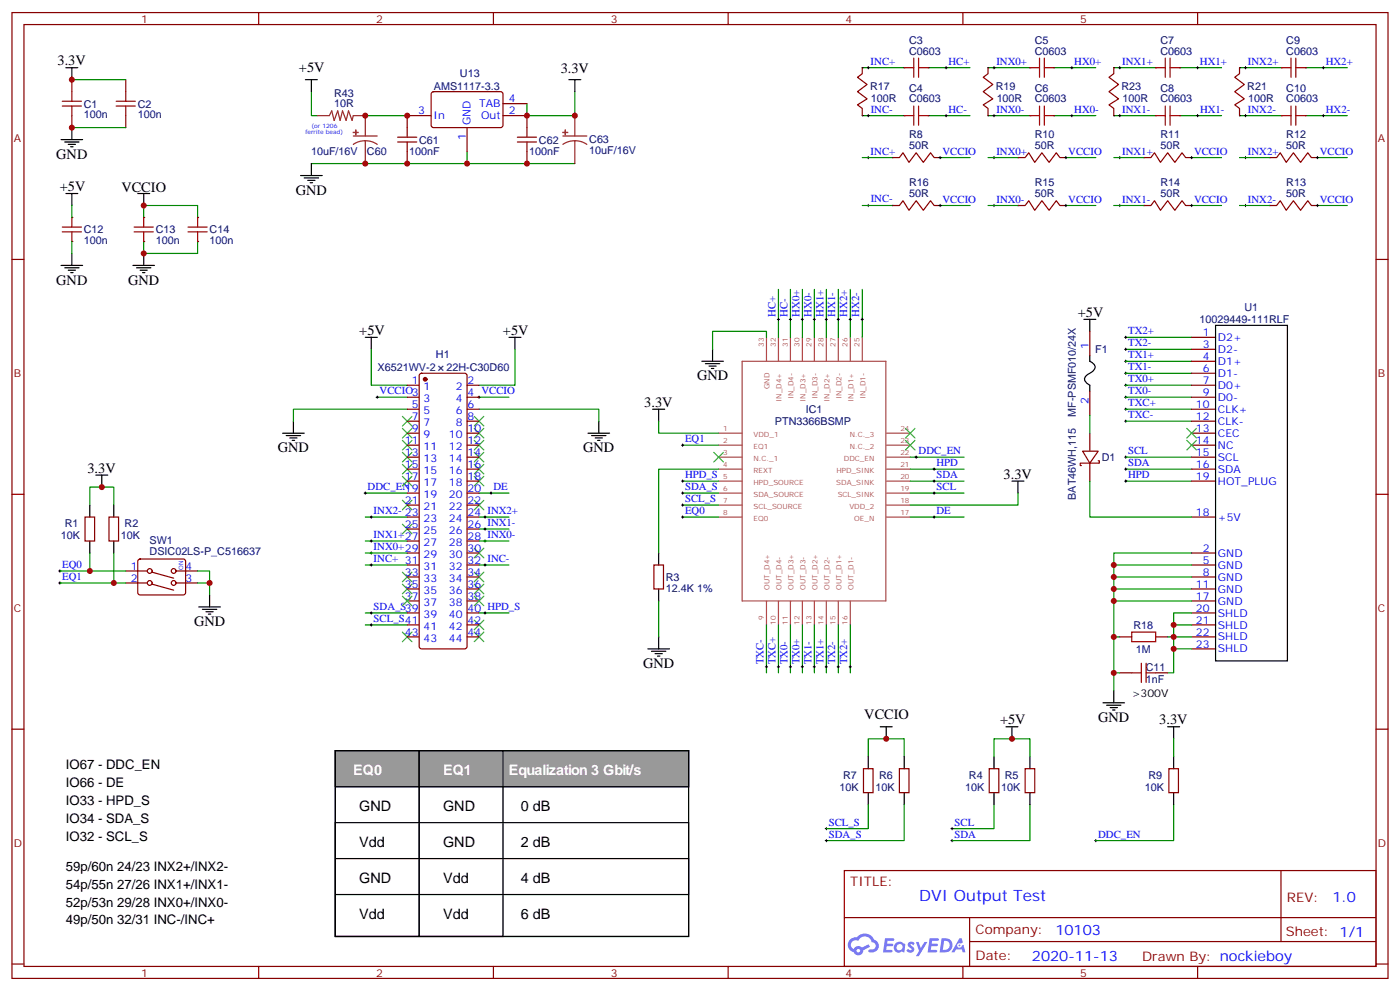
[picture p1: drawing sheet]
<svg xmlns="http://www.w3.org/2000/svg" width="412mm" height="292mm" viewBox="0 0 412 292" stroke-linecap="round" stroke-linejoin="round" font-family="sans-serif">
<g fill="none" stroke="#870000" stroke-width=".35">
<path d="M3.5 3.7h405.4v284.3h-405.4zM7.1 7.2h398.2v277.3h-398.2zM76.2 3.7v3.5M145.3 3.7v3.5M214.5 3.7v3.5M283.6 3.7v3.5M352.8 3.7v3.5M3.5 76.4h3.6M405.3 76.4h3.6M3.5 145.5h3.6M405.3 145.5h3.6M3.5 214.7h3.6"/>
<path d="M405.3 214.7h3.6M248.7 256.3h156.6v28.2h-156.6zM377.3 256.3v20.9M248.7 270.1h156.5M285.6 277.2h119.6M285.6 270.1v14.2M3.5 283.8h3.6M76.2 284.5v3.5M145.3 284.5v3.5M214.5 284.5v3.5M283.6 284.5v3.5M352.8 284.5v3.5"/>
<path d="M405.3 283.8h3.6"/>
</g>
<g fill="#5487ff">
<path d="M267.7 277.5a1.22 1.22 0 0 1 1.7 .2l-.4 .6a.47 .47 0 0 0-.3-.4 .47 .47 0 0 0-.5 .2l.1 .2a1.14 1.14 0 0 1 .8 1.8 1.14 1.14 0 0 1-1.9 0l-.2-.2 .5-.6 .7 .5a.29 .29 0 0 0 .3-.3 .29 .29 0 0 0-.2-.3 1.04 1.04 0 0 1-.6-1.7z"/>
<path d="M260.7 276.2h2.4l.3 .2-.2 .5-1.8 .1-.1 .8h1.5l.3 .4-.3 .4h-1.6l-.2 1.1h1.7l.2 .3-.2 .3-2.6 .1z"/>
<path d="M273.8 276.2h2.4l.3 .2-.1 .5-1.8 .1-.2 .8h1.6l.3 .4-.4 .4-1.6-.1-.1 1.1 1.7 .1 .2 .3-.2 .3-2.6 .1z"/>
<path d="M282.6 276.2h.7l.3 1.3-.6 .3a.69 .69 0 0 0-1 .3 .69 .69 0 0 0 .4 .9 .69 .69 0 0 0 .9-.6l.5-.2 .6 2.2h-.8l-.2-.9h-1.8l-.5 .9h-.8z"/>
<path d="M269.8 277.3h.8l.6 1.8 1.1-1.8h.9l-2.6 4.2h-.8l.9-1.5z"/>
<path d="M277.4 276.2l-.6 4.2h1.3a2.11 2.11 0 0 0 2.5-2.1 2.11 2.11 0 0 0-2.5-2.1zM278.1 277a1.39 1.39 0 0 1 1.7 1.4 1.39 1.39 0 0 1-1.8 1.2h-.3z"/>
<path d="M263.7 277.8a1.54 1.54 0 0 0-.1 2.2 1.54 1.54 0 0 0 2.2 .1l.6 .3 .3-2.3-.2-.3h-.4a1.49 1.49 0 0 0-2.4 0zM264 278.8a.94 .94 0 0 1 1.8 0 .94 .94 0 0 1-1.8 0z"/>
<path d="M250.4 276.6a2.18 2.18 0 0 0 1.1 3.7 1.44 1.44 0 0 0 1.6 .9 1.44 1.44 0 0 0 1.2-1.4l2-1.1-.5-.7-1.9 1a1.47 1.47 0 0 0-2.4 .4 1.39 1.39 0 0 1-.7-1.9 1.39 1.39 0 0 1 2-.5 2.12 2.12 0 0 1 2.2-1.3 2.12 2.12 0 0 1 1.9 1.7 1.14 1.14 0 0 1 1.1 1.4 1.14 1.14 0 0 1-1.7 .7 .43 .43 0 0 0-.5 .4 .43 .43 0 0 0 .4 .5 1.98 1.98 0 0 0 2.5-1.2 1.98 1.98 0 0 0-1.2-2.6 3.1 3.1 0 0 0-5.3-.6l-.9 .1zM252.3 279.9a.55 .55 0 0 1 1.1 0 .55 .55 0 0 1-1.1 0z"/>
<circle cx="282.6" cy="278.3" r=".26"/>
</g>
<g fill="none" stroke="#a64a4a" stroke-width=".35">
<path d="M225.8 99.3v7M229.3 99.3v7M232.8 99.3v7M236.4 99.3v7M239.9 99.3v7M243.4 99.3v7M246.9 99.3v7M250.5 99.3v7M254 99.3v7M218.6 106.4h42.3v70.5h-42.3zM211.7 127.5h6.9M211.7 131.1h6.9"/>
<path d="M211.7 134.6h6.9M211.7 138.1h6.9M261.2 127.5h6.9M261.2 131.1h6.9M261.2 134.6h6.9M261.2 138.1h6.9M211.7 141.6h6.9M211.7 145.2h6.9M211.7 148.7h6.9M211.7 152.2h6.9M261.2 141.6h6.9M261.2 145.2h6.9"/>
<path d="M261.2 148.7h6.9M261.2 152.2h6.9M225.8 177v7M229.3 177v7M232.8 177v7M236.4 177v7M239.9 177v7M243.4 177v7M246.9 177v7M250.5 177v7"/>
</g>
<g fill="none" stroke="#000" stroke-width=".29">
<path d="M229 94h.7M229.3 93.7v.7M232.5 94h.7M232.8 93.7v.7M236 94h.7M236.4 93.7v.7M239.5 94h.7M239.9 93.7v.7M243.1 94h.7M243.4 93.7v.7M246.6 94h.7M246.9 93.7v.7"/>
<path d="M250.1 94h.7M250.5 93.7v.7M253.6 94h.8M254 93.7v.7M331.3 99.3h.7M331.6 99v.7M331.3 106.4h.7M331.3 116.9h.7M331.3 113.4h.7M331.3 109.9h.7M331.3 102.8h.7M331.6 102.5v.7"/>
<path d="M331.6 106v.7M331.6 109.5v.7M331.6 113.1v.7M331.6 116.6v.7M200.7 131.1h.7M201.1 130.7v.7M269.5 134.6h.7M269.9 134.2v.7M274.8 138.1h.7M275.2 137.8v.7M331.3 124h.7M331.3 120.5h.7"/>
<path d="M331.3 138.1h.7M331.3 134.6h.7M331.6 120.1v.7M331.6 123.6v.8M331.6 134.2v.7M331.6 137.8v.7M200.7 152.2h.7M201.1 151.9v.7M274.8 141.6h.7M274.8 145.2h.7M274.8 152.2h.7M275.2 141.3v.7"/>
<path d="M275.2 144.8v.7M275.2 151.9v.7M331.3 141.6h.7M331.6 141.3v.7M17.3 171.6h.7M17.3 168.1h.7M17.6 167.7v.8M17.6 171.3v.7M225.4 196.3h.7M225.8 196v.7M229 196.3h.7M229.3 196v.7"/>
<path d="M232.5 196.3h.7M232.8 196v.7M236 196.3h.7M236.4 196v.7M239.5 196.3h.7M239.9 196v.7M243.1 196.3h.7M243.4 196v.7M246.6 196.3h.7M246.9 196v.7M250.1 196.3h.7M250.5 196v.7"/>
</g>
<g fill="none" stroke="#000" stroke-width=".35">
<path d="M319.3 94h3.5M321 94v3.5M358.1 95.8h21.1v98.8h-21.1zM206.7 106.4h6.4M207.8 107.1h4.2M208.8 107.8h2.2M209.5 108.5h.8M209.9 102.8v3.6M28.2 139.9h3.5M30 139.9v3.5M192.3 120.5h3.5M194 120.5v3.5"/>
<path d="M26.5 148.7v3.5M26.5 159.3v3.5M33.5 148.7v3.5M33.5 159.3v3.5M298.1 141.6h3.5M299.9 141.6v3.6M58.6 178.7h6.3M59.6 179.4h4.3M61.7 175.2v3.5M60.7 180.1h2.1M61.4 180.8h.7M324.9 206.9h6.4"/>
<path d="M326 207.6h4.2M327 208.3h2.1M327.7 209h.7M328.1 203.4v3.5M98.8 221h104v54.7h-104zM98.8 221h104v10.6h-104zM98.8 252.8h104v22.9h-104zM98.8 242.2h104v21.1h-104z"/>
</g>
<g fill="none" stroke="#008700" stroke-width=".35">
<path d="M225.8 99.3v-1.8h-15.9v5.3M229.3 85.2v14.1M232.8 85.2v14.1M236.4 85.2v14.1M239.9 85.2v14.1M243.4 85.2v14.1M246.9 85.2v14.1M250.5 85.2v14.1M254 85.2v14.1M331.6 99.3h19.4M331.6 116.9h19.4M331.6 113.4h19.4"/>
<path d="M331.6 106.4h19.4M331.6 109.9h19.4M331.6 102.8h19.4M194 124v3.5h17.7M201.1 131.1h10.6M268.1 138.1h15.9M268.1 134.6h15.9M331.6 120.5h19.4M331.6 124h19.4M331.6 138.1h19.4M331.6 134.6h19.4M26.5 148.7v-5.3h7v5.3"/>
<path d="M201.1 152.2h10.6M268.1 141.6h15.9M268.1 145.2h15.9M268.1 152.2h15.9M299.9 145.2v3.5h-31.8M331.6 141.6h19.4M17.6 171.6h19.4M17.6 168.1h19.4M26.5 162.8v5.3M33.5 162.8v8.8M58.2 168.1h3.5v7.1M58.2 171.6h3.5"/>
<path d="M328.1 173.4h22.9M328.1 176.9h22.9M328.1 169.9h22.9M328.1 166.3h22.9M351 162.8h-22.9v40.6M225.8 184v14.1M229.3 184v14.1M232.8 184v14.1M236.4 184v14.1M239.9 184v14.1M243.4 184v14.1M246.9 184v14.1"/>
<path d="M250.5 184v14.1"/>
</g>
<g fill="none" stroke="#870000" stroke-width=".35">
<path d="M351 99.3h7.1M351 102.8h7.1M351 106.4h7.1M351 109.9h7.1M351 113.4h7.1M351 116.9h7.1M351 120.5h7.1M351 124h7.1M351 127.5h7.1M351 131.1h7.1M351 134.6h7.1M351 138.1h7.1"/>
<path d="M25 152.2h2.9v7.1h-2.9zM32.1 152.2h2.8v7.1h-2.8zM351 152.2h7.1M351 141.6h7.1M37 168.1h6.4M37 171.6h6.4M40.8 164.8l.5-.2h12.7l.5 .2 .2 .5-.1 9.4-.6 .5-13-.1-.4-.7v-9.1zM44.8 168.5l6.4 1.7M44.8 172l6.4 1.7M51.9 168.1h6.3M51.9 171.6h6.3M351 162.8h7.1"/>
<path d="M351 166.3h7.1M351 169.9h7.1M351 173.4h7.1M351 176.9h7.1M351 180.4h7.1M351 184h7.1M351 187.5h7.1M351 191h7.1"/>
<circle cx="44.1" cy="171.6" r=".71"/>
<circle cx="44.1" cy="168.1" r=".71"/>
<circle cx="51.2" cy="168.1" r=".71"/>
<circle cx="51.2" cy="171.6" r=".71"/>
</g>
<path d="M210.3 133.2l2.8 2.8M213.1 133.2l-2.8 2.8M266.7 126.1l2.8 2.8M266.7 129.6l2.8 2.9M269.5 126.1l-2.8 2.8M269.5 129.6l-2.8 2.9" fill="none" stroke="#3c3" stroke-width=".35"/>
<path d="M98.8 221h104v10.6h-104z" fill="#999" stroke="#000" stroke-width=".35"/>
<g fill="none" stroke="#000" stroke-width=".35">
<path d="M19.4 19.9h3.5M21.2 19.9v3.6M21.2 37.6v3.5M18 41.1h6.3M19 41.8h4.3M20.1 42.5h2.1M20.8 43.2h.7M107.6 99.3h3.5M109.4 99.3v3.5M149.9 99.3h3.6M151.7 99.3v3.5M83.3 127.5h6.3"/>
<path d="M84.3 128.2h4.2M85.4 128.9h2.1M86.1 129.6h.7M86.4 124v3.5M173.2 127.5h6.4M174.3 128.2h4.2M175.3 128.9h2.1M176 129.6h.7M176.4 124v3.5M194 162.8v3.5M194 173.4v3.5M190.9 191h6.3"/>
<path d="M191.9 191.7h4.2M193 192.4h2.1M193.7 193.1h.7M194 187.5v3.5M259.3 214h3.5M261.1 214v3.5M296.3 214h3.6M298.1 214v3.5M344 214h3.5M345.7 214v3.5M98.8 221h24.7v54.7h-24.7zM123.5 221h24.7v54.7h-24.7z"/>
<path d="M255.8 222.8v3.5M255.8 233.4v3.5M266.3 222.8v3.5M266.3 233.4v3.5M292.8 222.8v3.5M292.8 233.4v3.5M303.4 222.8v3.5M303.4 233.4v3.5M345.7 222.8v3.5M345.7 233.4v3.5"/>
</g>
<path d="M21.2 23.5v3.5M21.2 34v3.6M37 23.5v3.5M37 34v3.6M192.6 166.3h2.8v7.1h-2.8zM254.4 226.3h2.8v7.1h-2.8zM264.9 226.3h2.9v7.1h-2.9zM291.4 226.3h2.8v7.1h-2.8zM302 226.3h2.8v7.1h-2.8zM344.3 226.3h2.8v7.1h-2.8z" fill="none" stroke="#870000" stroke-width=".35"/>
<g fill="none" stroke="#008700" stroke-width=".35">
<path d="M254 19.9h12.3M273.4 19.9h12.4M291 19.9h12.4M310.4 19.9h12.4M328.1 19.9h12.3M347.5 19.9h12.3M365.1 19.9h12.4M384.5 19.9h12.4M254 34h12.3M273.4 34h12.4M291 34h12.4M310.4 34h12.4"/>
<path d="M328.1 34h12.3M347.5 34h12.3M365.1 34h12.4M384.5 34h12.4M109.4 102.8v10.6h10.5M151.7 102.8v10.6h-10.6M119.9 120.5h-33.5v3.5M141.1 120.5h35.3v3.5M211.7 138.1h-17.7v24.7M107.6 145.2h12.3M107.6 159.3h12.3M107.6 152.2h12.3"/>
<path d="M141.1 145.2h8.8M141.1 152.2h8.8M141.1 155.8h8.8M201.1 141.6h10.6M201.1 145.2h10.6M201.1 148.7h10.6M107.6 166.3h12.3M141.1 166.3h8.8M194 176.9v10.6M107.6 184h12.3M107.6 180.4h12.3M141.1 180.4h8.8"/>
<path d="M345.7 217.5v5.3M255.8 222.8v-5.3h10.5v5.3M255.8 236.9v7h-12.4M266.3 236.9v10.6h-22.9M292.8 236.9v7h-12.3M292.8 222.8v-5.3h10.6v5.3M303.4 236.9v10.6h-22.9M345.7 236.9v10.6h-22.9"/>
</g>
<g fill="none" stroke="#000" stroke-width=".29">
<path d="M255.4 19.9h.7M255.8 19.6v.7M278.3 19.9h.7M278.7 19.6v.7M292.5 19.9h.7M292.8 19.6v.7M315.4 19.9h.7M315.7 19.6v.7M329.5 19.9h.7M329.8 19.6v.7M352.4 19.9h.7M352.8 19.6v.7"/>
<path d="M366.5 19.9h.7M366.9 19.6v.7M389.5 19.9h.7M389.8 19.6v.7M255.4 34h.7M255.8 33.7v.7M278.3 34h.7M278.7 33.7v.7M292.5 34h.7M292.8 33.7v.7M315.4 34h.7M315.7 33.7v.7"/>
<path d="M329.5 34h.7M329.8 33.7v.7M352.4 34h.7M352.8 33.7v.7M366.5 34h.7M366.9 33.7v.7M389.5 34h.7M389.8 33.7v.7M107.2 145.2h.7M107.6 144.8v.7M109 152.2h.7M109 159.3h.7"/>
<path d="M109.4 151.9v.7M109.4 158.9v.7M142.5 152.2h.7M142.5 155.8h.7M142.5 159.3h.7M142.9 151.9v.7M142.9 155.4v.7M142.9 158.9v.7M144.3 145.2h.7M144.6 144.8v.7M200.7 141.6h.7M200.7 145.2h.7"/>
<path d="M200.7 148.7h.7M201.1 141.3v.7M201.1 144.8v.7M201.1 148.3v.7M109 162.8h.7M109 166.3h.7M109.4 162.5v.7M109.4 166v.7M142.5 166.3h.7M142.9 166v.7M109 180.4h.7M109 184h.7"/>
<path d="M109.4 180.1v.7M109.4 183.6v.7M142.5 180.4h.7M142.9 180.1v.7M243.1 243.9h.7M243.1 247.5h.7M243.4 243.6v.7M243.4 247.1v.7M280.1 243.9h.7M280.1 247.5h.7M280.5 243.6v.7M280.5 247.1v.7"/>
<path d="M322.4 247.5h.7M322.8 247.1v.7"/>
</g>
<path d="M18.3 29.8h5.7M18.3 31.2h5.7M21.2 27v2.8M21.2 31.2v2.8M34.2 29.8h5.7M34.2 31.2h5.7M37 27v2.8M37 31.2v2.8M18.3 68.3h5.7" fill="none" stroke="#a10000" stroke-width=".35"/>
<circle cx="21.2" cy="71.1" r=".18" fill="#870000"/>
<path d="M18.3 66.9h5.7M21.2 64v2.9" fill="none" stroke="#a10000" stroke-width=".35"/>
<circle cx="21.2" cy="64" r=".18" fill="#870000"/>
<path d="M270.6 19.9h2.8M21.2 68.3v2.8" fill="none" stroke="#a10000" stroke-width=".35"/>
<g fill="none" stroke="#000" stroke-width=".35">
<path d="M90 23.5h3.5M91.7 23.5v3.5M167.6 23.5h3.5M169.3 23.5v3.5M19.4 57h3.5M21.2 57v3.5M88.5 51.7h6.4M89.6 52.4h4.2M90.7 53.1h2.1M91.4 53.8h.7M91.7 48.2v3.5M18 78.1h6.3"/>
<path d="M19 78.8h4.3M20.1 79.6h2.1M21.2 74.6v3.5M20.8 80.3h.7"/>
</g>
<path d="M21.2 23.5h15.8M21.2 37.6h15.8M91.7 27v7h1.8M107.6 34h12.3M169.3 27v7h-14.1v-3.5M91.7 48.2h77.6M137.6 44.6v3.6M21.2 60.5v3.5M21.2 71.1v3.5M111.1 116.9h8.8M141.1 116.9h8.8" fill="none" stroke="#008700" stroke-width=".35"/>
<path d="M93.5 34h3.5l.7-1.4 .7 2.9 1.1-2.9 .7 2.9 .7-2.9 1.1 2.9 .7-2.9 1 2.9 .4-1.5h3.5v6M169.3 34v6M104.1 40h7M107.6 41.5l1.8 .2 1.7 .8M107.6 41.5l-1.9 .2-1.6 .8M107.6 41.5v6.7M165.8 40h7.1M169.3 41.5l1.9 .2 1.7 .8M169.3 41.5l-1.8 .2-1.7 .8M169.3 41.5v6.7" fill="none" stroke="#8c2424" stroke-width=".35"/>
<g fill="#8c2424" stroke="#8c2424" stroke-width=".35">
<path d="M104.1 39h1.4z"/>
<path d="M104.8 38.3v1.4z"/>
<path d="M165.8 39h1.4z"/>
<path d="M166.5 38.3v1.4z"/>
</g>
<path d="M127 34h-7.1v6.4M127.2 27.2l.5-.2h20l.5 .7-.1 9.4-.6 .5-20.1-.1-.4-.6v-9.2zM137.6 37.6v7M148.2 34h7v6.4M148.2 30.5h7M117.1 41.8h5.7M117.1 40.4h5.7M119.9 41.8v6.4M152.4 41.8h5.6M152.4 40.4h5.6M155.2 41.8v6.4" fill="none" stroke="#870000" stroke-width=".35"/>
<path d="M110.8 116.9h.7M111.1 116.6v.7M140.8 116.9h.7M141.1 116.6v.7" fill="none" stroke="#000" stroke-width=".29"/>
<circle cx="266.3" cy="19.9" r=".18" fill="#870000"/>
<path d="M266.3 19.9h2.9M269.2 17.1v5.7" fill="none" stroke="#a10000" stroke-width=".35"/>
<circle cx="273.4" cy="19.9" r=".18" fill="#870000"/>
<path d="M270.6 17.1v5.7M270.6 34h2.8" fill="none" stroke="#a10000" stroke-width=".35"/>
<circle cx="266.3" cy="34" r=".18" fill="#870000"/>
<path d="M266.3 34h2.9M269.2 31.2v5.7" fill="none" stroke="#a10000" stroke-width=".35"/>
<circle cx="273.4" cy="34" r=".18" fill="#870000"/>
<path d="M307.6 19.9h2.8M270.6 31.2v5.7" fill="none" stroke="#a10000" stroke-width=".35"/>
<circle cx="303.4" cy="19.9" r=".18" fill="#870000"/>
<path d="M303.4 19.9h2.8M306.2 17.1v5.7" fill="none" stroke="#a10000" stroke-width=".35"/>
<circle cx="310.4" cy="19.9" r=".18" fill="#870000"/>
<path d="M307.6 17.1v5.7M307.6 34h2.8" fill="none" stroke="#a10000" stroke-width=".35"/>
<circle cx="303.4" cy="34" r=".18" fill="#870000"/>
<path d="M303.4 34h2.8M306.2 31.2v5.7" fill="none" stroke="#a10000" stroke-width=".35"/>
<circle cx="310.4" cy="34" r=".18" fill="#870000"/>
<path d="M344.7 19.9h2.8M307.6 31.2v5.7" fill="none" stroke="#a10000" stroke-width=".35"/>
<circle cx="340.4" cy="19.9" r=".18" fill="#870000"/>
<path d="M340.4 19.9h2.9M343.3 17.1v5.7" fill="none" stroke="#a10000" stroke-width=".35"/>
<circle cx="347.5" cy="19.9" r=".18" fill="#870000"/>
<path d="M344.7 17.1v5.7M344.7 34h2.8" fill="none" stroke="#a10000" stroke-width=".35"/>
<circle cx="340.4" cy="34" r=".18" fill="#870000"/>
<path d="M340.4 34h2.9M343.3 31.2v5.7" fill="none" stroke="#a10000" stroke-width=".35"/>
<circle cx="347.5" cy="34" r=".18" fill="#870000"/>
<path d="M381.7 19.9h2.8M344.7 31.2v5.7" fill="none" stroke="#a10000" stroke-width=".35"/>
<circle cx="377.5" cy="19.9" r=".18" fill="#870000"/>
<path d="M377.5 19.9h2.8M380.3 17.1v5.7" fill="none" stroke="#a10000" stroke-width=".35"/>
<circle cx="384.5" cy="19.9" r=".18" fill="#870000"/>
<path d="M381.7 17.1v5.7M381.7 34h2.8" fill="none" stroke="#a10000" stroke-width=".35"/>
<circle cx="377.5" cy="34" r=".18" fill="#870000"/>
<path d="M377.5 34h2.8M380.3 31.2v5.7" fill="none" stroke="#a10000" stroke-width=".35"/>
<circle cx="384.5" cy="34" r=".18" fill="#870000"/>
<path d="M381.7 31.2v5.7M42.3 64v2.9M333.4 186.1h7v2.8h-7zM333.4 198.1h2.8M336.2 195.3v5.6M337.6 198.1h2.8M337.6 195.3v5.6" fill="none" stroke="#a10000" stroke-width=".35"/>
<g fill="#000">
<circle cx="254" cy="19.9" r=".18"/>
<circle cx="291" cy="19.9" r=".18"/>
<circle cx="328.1" cy="19.9" r=".18"/>
<circle cx="365.1" cy="19.9" r=".18"/>
<circle cx="254" cy="34" r=".18"/>
<circle cx="291" cy="34" r=".18"/>
<circle cx="328.1" cy="34" r=".18"/>
<circle cx="365.1" cy="34" r=".18"/>
<circle cx="262.8" cy="46.4" r=".18"/>
<circle cx="276.9" cy="46.4" r=".18"/>
<circle cx="299.9" cy="46.4" r=".18"/>
<circle cx="314" cy="46.4" r=".18"/>
<circle cx="336.9" cy="46.4" r=".18"/>
<circle cx="351" cy="46.4" r=".18"/>
<circle cx="373.9" cy="46.4" r=".18"/>
<circle cx="388.1" cy="46.4" r=".18"/>
<circle cx="262.8" cy="60.5" r=".18"/>
<circle cx="276.9" cy="60.5" r=".18"/>
<circle cx="299.9" cy="60.5" r=".18"/>
<circle cx="314" cy="60.5" r=".18"/>
<circle cx="336.9" cy="60.5" r=".18"/>
<circle cx="351" cy="60.5" r=".18"/>
<circle cx="373.9" cy="60.5" r=".18"/>
<circle cx="388.1" cy="60.5" r=".18"/>
</g>
<g fill="none" stroke="#870000" stroke-width=".35">
<path d="M254 19.9v1.8l-1.4 1.1 2.8 2.1-2.8 2.1 2.8 2.1-2.8 1.8 1.4 1v2.1M291 19.9v1.8l-1.4 1.1 2.9 2.1-2.9 2.1 2.9 2.1-2.9 1.8 1.4 1v2.1M328.1 19.9v1.8l-1.4 1.1 2.8 2.1-2.8 2.1 2.8 2.1-2.8 1.8 1.4 1v2.1M365.1 19.9v1.8l-1.4 1.1 2.8 2.1-2.8 2.1 2.8 2.1-2.8 1.8 1.4 1v2.1M262.8 46.4h2.1l1.1-1.4 1.8 2.8 2.1-2.8 2.1 2.8 2.1-2.8 1.1 1.4h1.7M299.9 46.4h2.1l1-1.4 1.8 2.8 2.1-2.8 2.1 2.8 2.1-2.8 1.1 1.4h1.8M336.9 46.4h2.1l1.1-1.4 1.7 2.8 2.2-2.8 2.1 2.8 2.1-2.8 1 1.4h1.8M373.9 46.4h2.2l1-1.4 1.8 2.8 2.1-2.8 2.1 2.8 2.1-2.8 1.1 1.4h1.8M262.8 60.5h2.1l1.1-1.4 1.8 2.8 2.1-2.8 2.1 2.8 2.1-2.8 1.1 1.4h1.7M299.9 60.5h2.1l1-1.4 1.8 2.8 2.1-2.8 2.1 2.8 2.1-2.8 1.1 1.4h1.8M336.9 60.5h2.1l1.1-1.4 1.7 2.8 2.2-2.8 2.1 2.8 2.1-2.8 1 1.4h1.8M373.9 60.5h2.2l1-1.4 1.8 2.8 2.1-2.8 2.1 2.8 2.1-2.8 1.1 1.4h1.8"/>
<path d="M321 97.5v7.1M321 115.2v7M318.9 132.8h4.6l-2.5 3.5zM321 127.5v5.3M321 136.3v5.3M323.5 135.6h.3v.7h-5.6v.8h.4M329.8 187.5h3.6M329.8 198.1h3.6M340.4 187.5h3.6M340.4 198.1h3.6"/>
</g>
<g fill="none" stroke="#000" stroke-width=".29">
<path d="M255.4 46.4h.7M255.8 46v.7M276.6 46.4h.7M276.9 46v.7M292.5 46.4h.7M292.8 46v.7M313.6 46.4h.7M314 46v.7M329.5 46.4h.7M329.8 46v.7M350.7 46.4h.7M351 46v.7"/>
<path d="M366.5 46.4h.7M366.9 46v.7M387.7 46.4h.7M388.1 46v.7M255.4 60.5h.7M255.8 60.1v.8M276.6 60.5h.7M276.9 60.1v.8M292.5 60.5h.7M292.8 60.1v.8M313.6 60.5h.7M314 60.1v.8"/>
<path d="M329.5 60.5h.7M329.8 60.1v.8M350.7 60.5h.7M351 60.1v.8M366.5 60.5h.7M366.9 60.1v.8M387.7 60.5h.7M388.1 60.1v.8"/>
</g>
<g fill="none" stroke="#008700" stroke-width=".35">
<path d="M254 46.4h8.8M276.9 46.4h8.9M291 46.4h8.9M314 46.4h8.8M328.1 46.4h8.8M351 46.4h8.8M365.1 46.4h8.8M388.1 46.4h8.8M42.3 71.1v3.5h15.9v-3.5M42.3 64v-3.5h15.9v3.5M254 60.5h8.8M276.9 60.5h8.9"/>
<path d="M291 60.5h8.9M314 60.5h8.8M328.1 60.5h8.8M351 60.5h8.8M365.1 60.5h8.8M388.1 60.5h8.8M321 122.2v5.3M321 141.6v10.6h30M328.1 187.5h1.7M328.1 198.1h1.7M344 187.5h7M345.7 191h5.3"/>
<path d="M345.7 184h5.3M351 180.4h-5.3v17.7h-1.7"/>
</g>
<path d="M40.6 57h3.5M42.3 57v3.5M39.2 78.1h6.3M40.2 78.8h4.2M41.3 79.6h2.1M42.3 74.6v3.5M42 80.3h.7M321 104.6v1.8l1 .5a1.56 1.56 0 0 1-.6 2.7l-.3 .2a2.13 2.13 0 0 0-1.5 2.3l1.4 1.3v1.8" fill="none" stroke="#000" stroke-width=".35"/>
<g fill="none" stroke="#3c3" stroke-width=".35">
<path d="M118.5 122.6l2.9 2.8M118.5 126.1l2.9 2.8M118.5 129.6l2.9 2.9M118.5 133.2l2.9 2.8M118.5 136.7l2.9 2.8M121.4 122.6l-2.9 2.8M121.4 126.1l-2.9 2.8M121.4 129.6l-2.9 2.9M121.4 133.2l-2.9 2.8M121.4 136.7l-2.9 2.8M139.7 136.7l2.8 2.8M139.7 133.2l2.8 2.8"/>
<path d="M139.7 129.6l2.8 2.9M139.7 126.1l2.8 2.8M139.7 122.6l2.8 2.8M142.5 126.1l-2.8 2.8M142.5 133.2l-2.8 2.8M142.5 136.7l-2.8 2.8M142.5 129.6l-2.8 2.9M142.5 122.6l-2.8 2.8M349.6 126.1l2.8 2.8M349.6 129.6l2.8 2.9M352.4 126.1l-2.8 2.8M352.4 129.6l-2.8 2.9"/>
<path d="M118.5 140.2l2.9 2.9M118.5 147.3l2.9 2.8M118.5 154.3l2.9 2.9M121.4 140.2l-2.9 2.9M121.4 147.3l-2.9 2.8M121.4 154.3l-2.9 2.9M139.7 147.3l2.8 2.8M139.7 140.2l2.8 2.9M142.5 147.3l-2.8 2.8M142.5 140.2l-2.8 2.9M118.5 168.5l2.9 2.8M118.5 172l2.9 2.8"/>
<path d="M121.4 168.5l-2.9 2.8M121.4 172l-2.9 2.8M139.7 161.4l2.8 2.8M139.7 168.5l2.8 2.8M139.7 172l2.8 2.8M142.5 161.4l-2.8 2.8M142.5 172l-2.8 2.8M142.5 168.5l-2.8 2.8M118.5 186.1l2.9 2.8M121.4 186.1l-2.9 2.8M139.7 186.1l2.8 2.8M139.7 182.6l2.8 2.8"/>
<path d="M142.5 186.1l-2.8 2.8M142.5 182.6l-2.8 2.8"/>
</g>
<circle cx="42.3" cy="71.1" r=".18" fill="#870000"/>
<path d="M39.5 68.3h5.7M42.3 68.3v2.8" fill="none" stroke="#a10000" stroke-width=".35"/>
<circle cx="42.3" cy="64" r=".18" fill="#870000"/>
<path d="M39.5 66.9h5.7M58.2 64v2.9" fill="none" stroke="#a10000" stroke-width=".35"/>
<circle cx="58.2" cy="71.1" r=".18" fill="#870000"/>
<path d="M55.4 68.3h5.6M58.2 68.3v2.8" fill="none" stroke="#a10000" stroke-width=".35"/>
<circle cx="58.2" cy="64" r=".18" fill="#870000"/>
<path d="M55.4 66.9h5.6" fill="none" stroke="#a10000" stroke-width=".35"/>
<g fill="none" stroke="#870000" stroke-width=".35">
<path d="M119.9 113.4h3.6M119.9 116.9h3.6M123.7 110.1l.5-.2h12.7l.5 .2 .2 .5v79.7l-.3 .5-.4 .2h-12.7l-.5-.2-.2-.5v-79.7zM137.6 113.4h3.5M137.6 116.9h3.5M119.9 120.5h3.6M119.9 124h3.6M119.9 127.5h3.6M119.9 131.1h3.6M119.9 134.6h3.6M119.9 138.1h3.6M137.6 120.5h3.5"/>
<path d="M137.6 124h3.5M137.6 127.5h3.5M137.6 131.1h3.5M137.6 134.6h3.5M137.6 138.1h3.5M119.9 141.6h3.6M119.9 159.3h3.6M119.9 145.2h3.6M119.9 155.8h3.6M119.9 148.7h3.6M119.9 152.2h3.6M137.6 141.6h3.5"/>
<path d="M137.6 159.3h3.5M137.6 145.2h3.5M137.6 155.8h3.5M137.6 148.7h3.5M137.6 152.2h3.5M119.9 176.9h3.6M119.9 173.4h3.6M119.9 169.9h3.6M119.9 166.3h3.6M119.9 162.8h3.6M137.6 176.9h3.5M137.6 173.4h3.5"/>
<path d="M137.6 169.9h3.5M137.6 166.3h3.5M137.6 162.8h3.5M119.9 187.5h3.6M119.9 184h3.6M119.9 180.4h3.6M137.6 187.5h3.5M137.6 184h3.5M137.6 180.4h3.5"/>
</g>
<circle cx="125.2" cy="111.7" r=".53" fill="#870000" stroke="#870000" stroke-width=".35"/>
<path d="M118.5 175.5l2.9 2.8M121.4 175.5l-2.9 2.8M139.7 175.5l2.8 2.8M142.5 175.5l-2.8 2.8" fill="none" stroke="#3c3" stroke-width=".35"/>
<path d="M141.1 159.3h8.8M107.6 162.8h12.3" fill="none" stroke="#008700" stroke-width=".35"/>
<g fill="#c00">
<circle cx="328.1" cy="173.4" r=".88"/>
<circle cx="328.1" cy="176.9" r=".88"/>
<circle cx="328.1" cy="169.9" r=".88"/>
<circle cx="328.1" cy="166.3" r=".88"/>
<circle cx="61.7" cy="171.6" r=".88"/>
<circle cx="26.5" cy="168.1" r=".88"/>
<circle cx="33.5" cy="171.6" r=".88"/>
<circle cx="30" cy="143.4" r=".88"/>
<circle cx="298.1" cy="217.5" r=".88"/>
<circle cx="261.1" cy="217.5" r=".88"/>
<circle cx="107.6" cy="48.2" r=".88"/>
<circle cx="119.9" cy="48.2" r=".88"/>
<circle cx="155.2" cy="48.2" r=".88"/>
<circle cx="137.6" cy="48.2" r=".88"/>
<circle cx="169.3" cy="34" r=".88"/>
<circle cx="155.2" cy="34" r=".88"/>
<circle cx="107.6" cy="34" r=".88"/>
<circle cx="119.9" cy="34" r=".88"/>
<circle cx="21.2" cy="23.5" r=".88"/>
<circle cx="21.2" cy="37.6" r=".88"/>
<circle cx="328.1" cy="187.5" r=".88"/>
<circle cx="345.7" cy="191" r=".88"/>
<circle cx="345.7" cy="184" r=".88"/>
<circle cx="328.1" cy="198.1" r=".88"/>
<circle cx="345.7" cy="187.5" r=".88"/>
<circle cx="42.3" cy="60.5" r=".88"/>
<circle cx="42.3" cy="74.6" r=".88"/>
</g>
<text font-size="4.6" fill="#00f" x="270.8" y="265.3">DVI Output Test</text>
<g font-size="4.2">
<text x="16.9" y="19.2">3.3V</text>
<text x="88.1" y="21.3">+5V</text>
<text x="165.2" y="21.4">3.3V</text>
<text x="16.6" y="46.7">GND</text>
<text x="17.6" y="56.3">+5V</text>
<text x="35.8" y="56.6">VCCIO</text>
<text x="87.1" y="57.3">GND</text>
<text x="16.6" y="83.8">GND</text>
<text x="37.7" y="83.8">GND</text>
<text x="317.5" y="93.3">+5V</text>
<text x="105.8" y="98.6">+5V</text>
<text x="148.2" y="98.6">+5V</text>
<text x="205.3" y="112">GND</text>
<text x="189.8" y="119.8">3.3V</text>
<text x="81.8" y="133.2">GND</text>
<text x="171.8" y="133.2">GND</text>
<text x="25.8" y="139.2">3.3V</text>
<text x="295.6" y="140.9">3.3V</text>
<text x="57.1" y="184.3">GND</text>
<text x="189.4" y="196.7">GND</text>
<text x="254.6" y="211.8">VCCIO</text>
<text x="294.6" y="213.3">+5V</text>
<text x="323.5" y="212.5">GND</text>
<text x="341.5" y="213.3">3.3V</text>
<text x="105.8" y="238.7">GND</text>
<text x="130.5" y="238.7">GND</text>
<text x="153.5" y="238.7">0 dB</text>
<text x="105.8" y="249.2">Vdd</text>
<text x="130.5" y="249.2">GND</text>
<text x="153.5" y="249.2">2 dB</text>
<text x="105.8" y="259.8">GND</text>
<text x="130.5" y="259.8">Vdd</text>
<text x="153.5" y="259.8">4 dB</text>
<text x="105.8" y="270.4">Vdd</text>
<text x="130.5" y="270.4">Vdd</text>
<text x="153.5" y="270.4">6 dB</text>
</g>
<g font-size="4.2" fill="#fff">
<text x="104.1" y="228.1">EQ0</text>
<text x="130.5" y="228.1">EQ1</text>
<text x="149.9" y="228.1">Equalization 3 Gbit/s</text>
</g>
<g font-size="4.2" fill="#00f">
<text x="392.5" y="265.6">1.0</text>
<text x="310.9" y="275.1">10103</text>
<text x="304" y="282.9">2020-11-13</text>
</g>
<g font-size="3.9">
<text x="19.4" y="226.3">IO67 - DDC_EN</text>
<text x="19.4" y="231.6">IO66 - DE</text>
<text x="19.4" y="236.9">IO33 - HPD_S</text>
<text x="19.4" y="242.2">IO34 - SDA_S</text>
<text x="19.4" y="247.5">IO32 - SCL_S</text>
<text x="19.4" y="256.3">59p/60n 24/23 INX2+/INX2-</text>
<text x="19.4" y="261.6">54p/55n 27/26 INX1+/INX1-</text>
<text x="19.4" y="266.9">52p/53n 29/28 INX0+/INX0-</text>
<text x="19.4" y="272.2">49p/50n 32/31 INC-/INC+</text>
</g>
<g font-size="3.9" fill="#800">
<text x="250.5" y="260.9">TITLE:</text>
<text x="379.1" y="265.6">REV:</text>
<text x="287.4" y="275.1">Company:</text>
<text x="378.7" y="275.7">Sheet: 1/1</text>
<text x="287.4" y="282.8">Date:</text>
<text x="336.4" y="282.8">Drawn By: nockieboy</text>
</g>
<g font-size="3.2" fill="#800">
<text x="41.6" y="6.7">1</text>
<text x="110.8" y="6.7">2</text>
<text x="179.9" y="6.7">3</text>
<text x="249.1" y="6.7">4</text>
<text x="318.2" y="6.7">5</text>
<text x="4.1" y="41.8">A</text>
<text x="405.9" y="41.8">A</text>
<text x="4.1" y="110.9">B</text>
<text x="405.9" y="110.9">B</text>
<text x="4.1" y="180.1">C</text>
<text x="405.9" y="180.1">C</text>
<text x="4.1" y="249.2">D</text>
<text x="405.9" y="249.2">D</text>
<text x="41.6" y="287.5">1</text>
<text x="110.8" y="287.5">2</text>
<text x="179.9" y="287.5">3</text>
<text x="249.1" y="287.5">4</text>
<text x="318.2" y="287.5">5</text>
</g>
<g font-size="3.2" fill="#000080">
<text x="267.8" y="16.1">C0603</text>
<text x="267.8" y="12.9">C3</text>
<text x="304.8" y="16.1">C0603</text>
<text x="304.8" y="12.9">C5</text>
<text x="341.9" y="16.1">C0603</text>
<text x="341.9" y="12.9">C7</text>
<text x="378.9" y="16.1">C0603</text>
<text x="378.9" y="12.9">C9</text>
<text x="135.5" y="22.6">U13</text>
<text x="98.4" y="28.4">R43</text>
<text x="127.8" y="26.4">AMS1117-3.3</text>
<text x="256.3" y="26.4">R17</text>
<text x="256.5" y="29.9">100R</text>
<text x="267.8" y="27">C4</text>
<text x="293.3" y="26.4">R19</text>
<text x="293.6" y="29.9">100R</text>
<text x="304.8" y="27">C6</text>
<text x="330.4" y="26.4">R23</text>
<text x="330.6" y="29.9">100R</text>
<text x="341.9" y="27">C8</text>
<text x="367.4" y="26.4">R21</text>
<text x="367.7" y="29.9">100R</text>
<text x="378.9" y="27">C10</text>
<text x="24.7" y="34.9">100n</text>
<text x="24.7" y="31.6">C1</text>
<text x="40.6" y="34.9">100n</text>
<text x="40.6" y="31.6">C2</text>
<text x="98.4" y="31.6">10R</text>
<text x="267.8" y="30.2">C0603</text>
<text x="304.8" y="30.2">C0603</text>
<text x="341.9" y="30.2">C0603</text>
<text x="378.9" y="30.2">C0603</text>
<text x="267.8" y="40.7">R8</text>
<text x="304.8" y="40.7">R10</text>
<text x="341.9" y="40.7">R11</text>
<text x="378.9" y="40.7">R12</text>
<text x="91.6" y="45.7">10uF/16V</text>
<text x="108.1" y="45.7">C60</text>
<text x="120.6" y="45.8">100nF</text>
<text x="123.5" y="42.3">C61</text>
<text x="155.8" y="45.8">100nF</text>
<text x="158.7" y="42.3">C62</text>
<text x="173.6" y="45.4">10uF/16V</text>
<text x="173.6" y="42.2">C63</text>
<text x="267.8" y="43.9">50R</text>
<text x="304.8" y="43.9">50R</text>
<text x="341.9" y="43.9">50R</text>
<text x="378.9" y="43.9">50R</text>
<text x="267.8" y="58">50R</text>
<text x="267.8" y="54.9">R16</text>
<text x="304.8" y="58">50R</text>
<text x="304.8" y="54.9">R15</text>
<text x="341.9" y="58">50R</text>
<text x="341.9" y="54.9">R14</text>
<text x="378.9" y="58">50R</text>
<text x="378.9" y="54.9">R13</text>
<text x="24.7" y="71.9">100n</text>
<text x="24.7" y="68.7">C12</text>
<text x="45.9" y="71.9">100n</text>
<text x="45.9" y="68.7">C13</text>
<text x="61.7" y="71.9">100n</text>
<text x="61.7" y="68.7">C14</text>
<text x="353.4" y="95.1">10029449-111RLF</text>
<text x="366.6" y="91.5">U1</text>
<text x="128.4" y="105.5">H1</text>
<text x="322.6" y="104">F1</text>
<text x="111.2" y="109.2">X6521WV-2</text>
<text x="131.5" y="109.2">22H-C30D60</text>
<text x="228.3" y="125.2">PTN3366BSMP</text>
<text x="237.3" y="121.6">IC1</text>
<text x="316.9" y="122.7" transform="rotate(-90 316.9 122.7)">MF-PSMF010/24X</text>
<text x="324.6" y="135.7">D1</text>
<text x="316.9" y="147.1" transform="rotate(-90 316.9 147.1)">BAT46WH,115</text>
<text x="19.1" y="155.2">R1</text>
<text x="36.7" y="155.2">R2</text>
<text x="18" y="158.7">10K</text>
<text x="35.6" y="158.7">10K</text>
<text x="44.1" y="160.3">SW1</text>
<text x="44.1" y="163.5">DSIC02LS-P_C516637</text>
<text x="196.1" y="171">R3</text>
<text x="196.1" y="174.2">12.4K 1%</text>
<text x="333.9" y="185.1">R18</text>
<text x="334.6" y="192.1">1M</text>
<text x="337.5" y="197.4">C11</text>
<text x="337.5" y="201">1nF</text>
<text x="247.3" y="232.8">10K</text>
<text x="248.4" y="229.2">R7</text>
<text x="257.9" y="232.8">10K</text>
<text x="259" y="229.2">R6</text>
<text x="284.3" y="232.8">10K</text>
<text x="285.4" y="229.2">R4</text>
<text x="294.9" y="232.8">10K</text>
<text x="296" y="229.2">R5</text>
<text x="337.2" y="232.8">10K</text>
<text x="338.3" y="229.2">R9</text>
</g>
<g font-size="3.2" fill="#00f">
<text x="256.5" y="19">INC+</text>
<text x="279.4" y="19">HC+</text>
<text x="293.5" y="19">INX0+</text>
<text x="316.4" y="19">HX0+</text>
<text x="330.5" y="19">INX1+</text>
<text x="353.5" y="19">HX1+</text>
<text x="367.6" y="19">INX2+</text>
<text x="390.5" y="19">HX2+</text>
<text x="123.2" y="33.7">3</text>
<text x="127.7" y="35.1">In</text>
<text x="141.2" y="31.6">TAB</text>
<text x="141.7" y="35.1">Out</text>
<text x="149.9" y="33.7">2</text>
<text x="149.9" y="30.2">4</text>
<text x="256.5" y="33.2">INC-</text>
<text x="279.4" y="33.2">HC-</text>
<text x="293.5" y="33.2">INX0-</text>
<text x="316.5" y="33.2">HX0-</text>
<text x="330.6" y="33.2">INX1-</text>
<text x="353.5" y="33.2">HX1-</text>
<text x="367.6" y="33.2">INX2-</text>
<text x="390.5" y="33.2">HX2-</text>
<text x="137.2" y="41.4" transform="rotate(-90 137.2 41.4)">1</text>
<text x="138.6" y="36.9" transform="rotate(-90 138.6 36.9)">GND</text>
<text x="256.5" y="45.5">INC+</text>
<text x="277.6" y="45.5">VCCIO</text>
<text x="293.5" y="45.5">INX0+</text>
<text x="314.7" y="45.5">VCCIO</text>
<text x="330.5" y="45.5">INX1+</text>
<text x="351.7" y="45.5">VCCIO</text>
<text x="367.6" y="45.5">INX2+</text>
<text x="388.8" y="45.5">VCCIO</text>
<text x="256.5" y="59.6">INC-</text>
<text x="277.6" y="59.6">VCCIO</text>
<text x="293.5" y="59.6">INX0-</text>
<text x="314.7" y="59.6">VCCIO</text>
<text x="330.6" y="59.6">INX1-</text>
<text x="351.7" y="59.6">VCCIO</text>
<text x="367.6" y="59.6">INX2-</text>
<text x="388.8" y="59.6">VCCIO</text>
<text x="228.4" y="93.3" transform="rotate(-90 228.4 93.3)">HC+</text>
<text x="232" y="93.3" transform="rotate(-90 232 93.3)">HC-</text>
<text x="235.5" y="93.3" transform="rotate(-90 235.5 93.3)">HX0+</text>
<text x="239" y="93.3" transform="rotate(-90 239 93.3)">HX0-</text>
<text x="242.5" y="93.3" transform="rotate(-90 242.5 93.3)">HX1+</text>
<text x="246.1" y="93.3" transform="rotate(-90 246.1 93.3)">HX1-</text>
<text x="249.6" y="93.3" transform="rotate(-90 249.6 93.3)">HX2+</text>
<text x="253.1" y="93.3" transform="rotate(-90 253.1 93.3)">HX2-</text>
<text x="332.3" y="98.4">TX2+</text>
<text x="332.3" y="102">TX2-</text>
<text x="354.3" y="99">1</text>
<text x="358.8" y="100.4">D2+</text>
<text x="320.7" y="102.8" transform="rotate(-90 320.7 102.8)">1</text>
<text x="332.3" y="105.5">TX1+</text>
<text x="354.3" y="102.5">3</text>
<text x="354.3" y="106">4</text>
<text x="358.8" y="103.9">D2-</text>
<text x="358.8" y="107.4">D1+</text>
<text x="121.3" y="113.1">1</text>
<text x="137.8" y="113.1">2</text>
<text x="332.3" y="112.5">TX0+</text>
<text x="332.3" y="109">TX1-</text>
<text x="354.3" y="109.5">6</text>
<text x="354.3" y="113.1">7</text>
<text x="358.8" y="110.9">D1-</text>
<text x="111.8" y="116.1">VCCIO3</text>
<text x="124.8" y="114.8">1</text>
<text x="124.8" y="118.4">3</text>
<text x="134.3" y="118.4">4</text>
<text x="134.3" y="114.8">2</text>
<text x="137.8" y="116.6">4 VCCIO</text>
<text x="320.7" y="119" transform="rotate(-90 320.7 119)">2</text>
<text x="332.3" y="119.6">TXC+</text>
<text x="332.3" y="116.1">TX0-</text>
<text x="354.3" y="116.6">9</text>
<text x="358.8" y="114.5">D0+</text>
<text x="358.8" y="118">D0-</text>
<text x="121.3" y="120.1">5</text>
<text x="121.3" y="123.6">7</text>
<text x="124.8" y="121.9">5</text>
<text x="124.8" y="125.4">7</text>
<text x="134.3" y="125.4">8</text>
<text x="134.3" y="121.9">6</text>
<text x="137.8" y="123.6">8</text>
<text x="137.8" y="120.1">6</text>
<text x="332.3" y="123.1">TXC-</text>
<text x="352.3" y="120.1">10</text>
<text x="352.3" y="123.6">12</text>
<text x="358.8" y="121.5">CLK+</text>
<text x="358.8" y="125.1">CLK-</text>
<text x="119.3" y="130.7">11</text>
<text x="121.3" y="127.2">9</text>
<text x="124.8" y="128.9">9</text>
<text x="132.2" y="128.9">10</text>
<text x="137.8" y="130.7">12</text>
<text x="137.8" y="127.2">10</text>
<text x="201.8" y="130.2">EQ1</text>
<text x="352.3" y="127.2">13</text>
<text x="352.3" y="130.7">14</text>
<text x="358.8" y="128.6">CEC</text>
<text x="119.3" y="134.2">13</text>
<text x="119.3" y="137.8">15</text>
<text x="124.8" y="132.5">11</text>
<text x="124.8" y="136">13</text>
<text x="132.2" y="136">14</text>
<text x="132.2" y="132.5">12</text>
<text x="137.8" y="137.8">16</text>
<text x="137.8" y="134.2">14</text>
<text x="270.6" y="133.7">DDC_EN</text>
<text x="275.9" y="137.2">HPD</text>
<text x="332.3" y="133.7">SCL</text>
<text x="332.3" y="137.2">SDA</text>
<text x="352.3" y="134.2">15</text>
<text x="352.3" y="137.8">16</text>
<text x="358.8" y="132.1">NC</text>
<text x="358.8" y="135.6">SCL</text>
<text x="119.3" y="141.3">17</text>
<text x="124.8" y="139.5">15</text>
<text x="124.8" y="143.1">17</text>
<text x="132.2" y="143.1">18</text>
<text x="132.2" y="139.5">16</text>
<text x="137.8" y="141.3">18</text>
<text x="201.8" y="140.8">HPD_S</text>
<text x="275.9" y="140.8">SDA</text>
<text x="332.3" y="140.8">HPD</text>
<text x="352.3" y="141.3">19</text>
<text x="358.8" y="139.2">SDA</text>
<text x="358.8" y="142.7">HOT_PLUG</text>
<text x="108.3" y="144.3">DDC_EN</text>
<text x="119.3" y="144.8">19</text>
<text x="119.3" y="148.3">21</text>
<text x="124.8" y="146.6">19</text>
<text x="132.2" y="146.6">20</text>
<text x="137.8" y="148.3">22</text>
<text x="137.8" y="144.8">20</text>
<text x="145.3" y="144.3">DE</text>
<text x="201.8" y="144.3">SDA_S</text>
<text x="201.8" y="147.8">SCL_S</text>
<text x="275.9" y="144.3">SCL</text>
<text x="110.1" y="151.3">INX2- 23</text>
<text x="119.3" y="155.4">25</text>
<text x="124.8" y="150.1">21</text>
<text x="124.8" y="153.6">23</text>
<text x="132.2" y="153.6">24</text>
<text x="132.2" y="150.1">22</text>
<text x="137.8" y="155.4">26 INX1-</text>
<text x="137.8" y="151.9">24 INX2+</text>
<text x="201.8" y="151.3">EQ0</text>
<text x="275.9" y="151.3">DE</text>
<text x="352.3" y="151.9">18</text>
<text x="358.8" y="153.3">+5V</text>
<text x="110.1" y="158.4">INX1+27</text>
<text x="110.1" y="161.9">INX0+29</text>
<text x="124.8" y="157.2">25</text>
<text x="124.8" y="160.7">27</text>
<text x="132.2" y="160.7">28</text>
<text x="132.2" y="157.2">26</text>
<text x="137.8" y="158.9">28 INX0-</text>
<text x="18.3" y="167.2">EQ0</text>
<text x="38.6" y="167.7">1</text>
<text x="54.7" y="167.7">4</text>
<text x="110.1" y="165.5">INC+ 31</text>
<text x="124.8" y="164.2">29</text>
<text x="124.8" y="167.7">31</text>
<text x="132.2" y="167.7">32</text>
<text x="132.2" y="164.2">30</text>
<text x="137.8" y="166">32 INC-</text>
<text x="137.8" y="162.5">30</text>
<text x="354.3" y="162.5">2</text>
<text x="354.3" y="166">5</text>
<text x="358.8" y="163.9">GND</text>
<text x="358.8" y="167.4">GND</text>
<text x="18.3" y="170.7">EQ1</text>
<text x="38.6" y="171.3">2</text>
<text x="54.7" y="171.3">3</text>
<text x="119.3" y="169.5">33</text>
<text x="119.3" y="173">35</text>
<text x="124.8" y="171.3">33</text>
<text x="132.2" y="171.3">34</text>
<text x="137.8" y="173">36</text>
<text x="137.8" y="169.5">34</text>
<text x="352.3" y="173">11</text>
<text x="354.3" y="169.5">8</text>
<text x="358.8" y="170.9">GND</text>
<text x="110.1" y="179.6">SDA_S39</text>
<text x="119.3" y="176.6">37</text>
<text x="124.8" y="174.8">35</text>
<text x="124.8" y="178.3">37</text>
<text x="132.2" y="178.3">38</text>
<text x="132.2" y="174.8">36</text>
<text x="137.8" y="176.6">38</text>
<text x="352.3" y="176.6">17</text>
<text x="358.8" y="174.4">GND</text>
<text x="358.8" y="178">GND</text>
<text x="110.1" y="183.1">SCL_S41</text>
<text x="124.8" y="181.9">39</text>
<text x="124.8" y="185.4">41</text>
<text x="132.2" y="185.4">42</text>
<text x="132.2" y="181.9">40</text>
<text x="137.8" y="183.6">42</text>
<text x="137.8" y="180.1">40 HPD_S</text>
<text x="352.3" y="180.1">20</text>
<text x="352.3" y="183.6">21</text>
<text x="358.8" y="181.5">SHLD</text>
<text x="358.8" y="185">SHLD</text>
<text x="119.3" y="187.1">43</text>
<text x="124.8" y="188.9">43</text>
<text x="132.2" y="188.9">44</text>
<text x="137.8" y="187.1">44</text>
<text x="352.3" y="187.1">22</text>
<text x="352.3" y="190.7">23</text>
<text x="358.8" y="188.6">SHLD</text>
<text x="224.9" y="195.6" transform="rotate(-90 224.9 195.6)">TXC-</text>
<text x="228.4" y="195.6" transform="rotate(-90 228.4 195.6)">TXC+</text>
<text x="232" y="195.6" transform="rotate(-90 232 195.6)">TX0-</text>
<text x="235.5" y="195.6" transform="rotate(-90 235.5 195.6)">TX0+</text>
<text x="239" y="195.6" transform="rotate(-90 239 195.6)">TX1-</text>
<text x="242.5" y="195.6" transform="rotate(-90 242.5 195.6)">TX1+</text>
<text x="246.1" y="195.6" transform="rotate(-90 246.1 195.6)">TX2-</text>
<text x="249.6" y="195.6" transform="rotate(-90 249.6 195.6)">TX2+</text>
<text x="358.8" y="192.1">SHLD</text>
<text x="244.1" y="243.1">SCL_S</text>
<text x="281.2" y="243.1">SCL</text>
<text x="244.1" y="246.6">SDA_S</text>
<text x="281.2" y="246.6">SDA</text>
<text x="323.5" y="246.6">DDC_EN</text>
</g>
<text font-size="3.2" x="333.4" y="205.1">&gt;300V</text>
<g font-size="2.1" fill="#a54b4b">
<text x="225" y="102.1" transform="rotate(-90 225 102.1)">33</text>
<text x="228.5" y="102.1" transform="rotate(-90 228.5 102.1)">32</text>
<text x="232" y="102.1" transform="rotate(-90 232 102.1)">31</text>
<text x="235.6" y="102.1" transform="rotate(-90 235.6 102.1)">30</text>
<text x="239.1" y="102.1" transform="rotate(-90 239.1 102.1)">29</text>
<text x="242.6" y="102.1" transform="rotate(-90 242.6 102.1)">28</text>
<text x="246.1" y="102.1" transform="rotate(-90 246.1 102.1)">27</text>
<text x="249.7" y="102.1" transform="rotate(-90 249.7 102.1)">26</text>
<text x="253.2" y="102.1" transform="rotate(-90 253.2 102.1)">25</text>
<text x="226.7" y="114.6" transform="rotate(-90 226.7 114.6)">GND</text>
<text x="230.2" y="118.2" transform="rotate(-90 230.2 118.2)">IN_D4+</text>
<text x="233.8" y="117.5" transform="rotate(-90 233.8 117.5)">IN_D4-</text>
<text x="237.3" y="118.2" transform="rotate(-90 237.3 118.2)">IN_D3+</text>
<text x="240.8" y="117.5" transform="rotate(-90 240.8 117.5)">IN_D3-</text>
<text x="244.3" y="118.2" transform="rotate(-90 244.3 118.2)">IN_D2+</text>
<text x="247.9" y="117.5" transform="rotate(-90 247.9 117.5)">IN_D2-</text>
<text x="251.4" y="118.2" transform="rotate(-90 251.4 118.2)">IN_D1+</text>
<text x="254.9" y="117.5" transform="rotate(-90 254.9 117.5)">IN_D1-</text>
<text x="213" y="126.8">1</text>
<text x="213" y="130.4">2</text>
<text x="222" y="128.6">VDD_1</text>
<text x="250.3" y="128.6">N.C._3</text>
<text x="265.2" y="126.8">24</text>
<text x="265.2" y="130.4">23</text>
<text x="213" y="133.9">3</text>
<text x="213" y="137.4">4</text>
<text x="222" y="132.1">EQ1</text>
<text x="222" y="135.6">N.C._1</text>
<text x="248.6" y="135.6">DDC_EN</text>
<text x="250.3" y="132.1">N.C._2</text>
<text x="265.2" y="133.9">22</text>
<text x="265.2" y="137.4">21</text>
<text x="213" y="140.9">5</text>
<text x="222" y="139.2">REXT</text>
<text x="222" y="142.7">HPD_SOURCE</text>
<text x="246.3" y="142.7">SDA_SINK</text>
<text x="246.4" y="139.2">HPD_SINK</text>
<text x="265.2" y="140.9">20</text>
<text x="213" y="144.5">6</text>
<text x="213" y="148">7</text>
<text x="222" y="146.2">SDA_SOURCE</text>
<text x="222" y="149.7">SCL_SOURCE</text>
<text x="246.8" y="146.2">SCL_SINK</text>
<text x="250.2" y="149.7">VDD_2</text>
<text x="265.2" y="144.5">19</text>
<text x="265.2" y="148">18</text>
<text x="213" y="151.5">8</text>
<text x="222" y="153.3">EQ0</text>
<text x="251.7" y="153.3">OE_N</text>
<text x="265.2" y="151.5">17</text>
<text x="226.7" y="173.6" transform="rotate(-90 226.7 173.6)">OUT_D4+</text>
<text x="230.2" y="173.6" transform="rotate(-90 230.2 173.6)">OUT_D4-</text>
<text x="233.8" y="173.6" transform="rotate(-90 233.8 173.6)">OUT_D3+</text>
<text x="237.3" y="173.6" transform="rotate(-90 237.3 173.6)">OUT_D3-</text>
<text x="240.8" y="173.6" transform="rotate(-90 240.8 173.6)">OUT_D2+</text>
<text x="244.3" y="173.6" transform="rotate(-90 244.3 173.6)">OUT_D2-</text>
<text x="247.9" y="173.6" transform="rotate(-90 247.9 173.6)">OUT_D1+</text>
<text x="251.4" y="173.6" transform="rotate(-90 251.4 173.6)">OUT_D1-</text>
<text x="225" y="182.5" transform="rotate(-90 225 182.5)">9</text>
<text x="228.5" y="183.9" transform="rotate(-90 228.5 183.9)">10</text>
<text x="232" y="183.9" transform="rotate(-90 232 183.9)">11</text>
<text x="235.6" y="183.9" transform="rotate(-90 235.6 183.9)">12</text>
<text x="239.1" y="183.9" transform="rotate(-90 239.1 183.9)">13</text>
<text x="242.6" y="183.9" transform="rotate(-90 242.6 183.9)">14</text>
<text x="246.1" y="183.9" transform="rotate(-90 246.1 183.9)">15</text>
<text x="249.7" y="183.9" transform="rotate(-90 249.7 183.9)">16</text>
</g>
<g font-size="1.8" fill="#00f">
<text x="90" y="39.3">ferrite bead)</text>
<text x="91.7" y="37.6">(or 1206</text>
<text x="53.9" y="167.8" transform="rotate(-90 53.9 167.8)">ON</text>
</g>
</svg>
